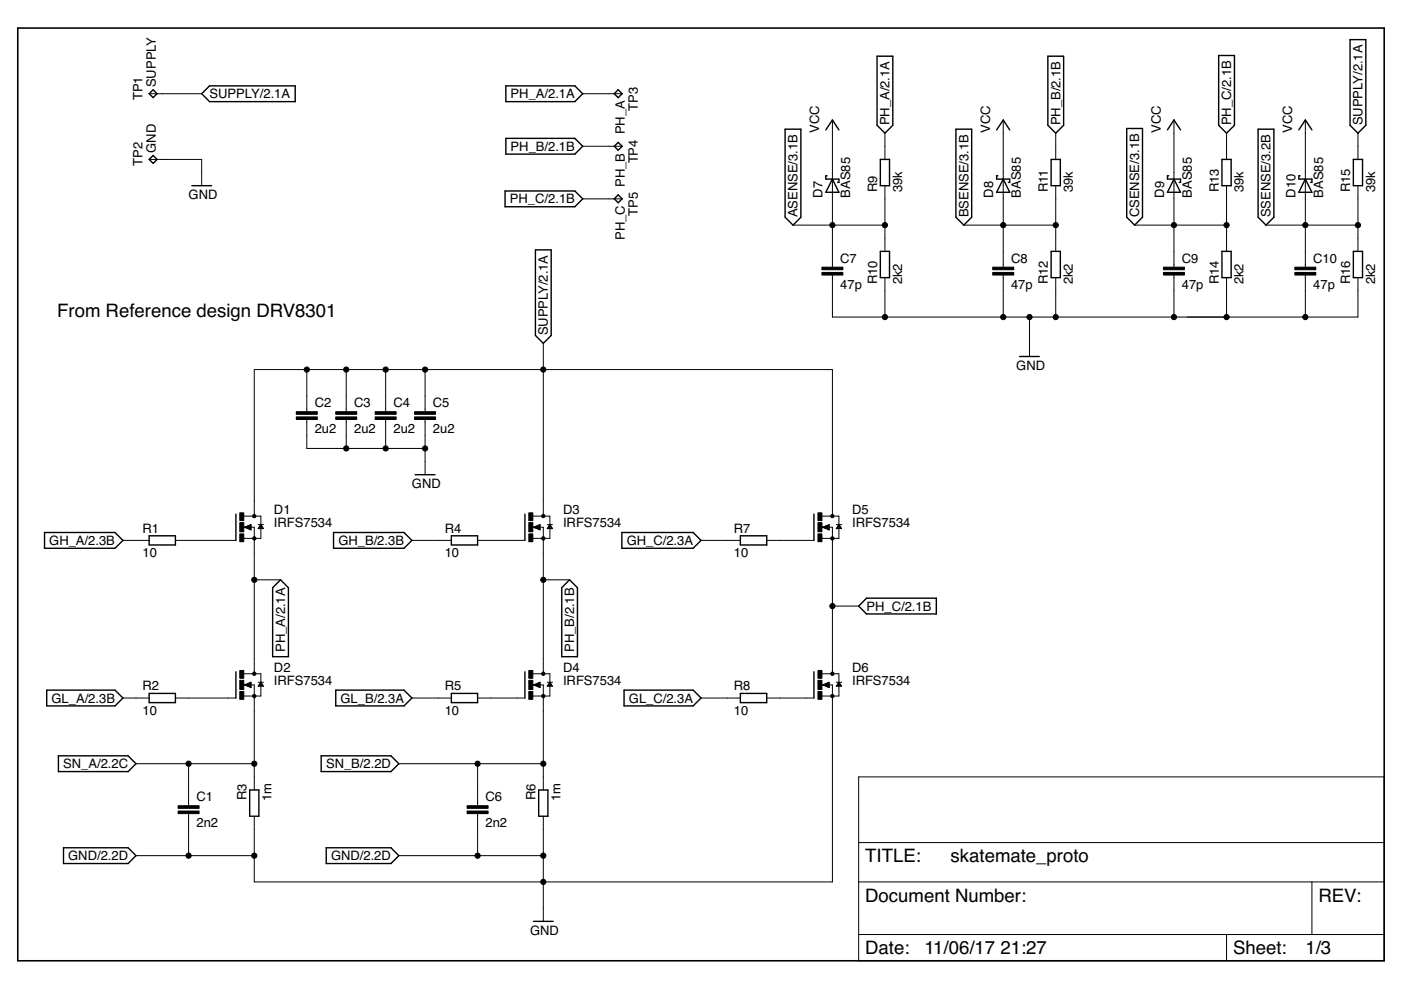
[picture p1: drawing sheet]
<svg xmlns="http://www.w3.org/2000/svg" width="297mm" height="210mm" viewBox="0 0 297 210" stroke-linecap="round" stroke-linejoin="round" font-family="sans-serif">
<g fill="none" stroke="#000" stroke-width=".3">
<path d="M31.6 19.9l.9-.9 .8 .9-.8 .8zM42.8 19.9l1.6-1.7h18.2v3.3h-18.2zM107.3 18.2h14.6l1.6 1.7-1.6 1.6h-14.6zM131.1 19l.8 .9-.8 .8-.9-.8zM185.9 11.9h3.4v14.7l-1.7 1.6-1.7-1.6zM222.2 11.9h3.3v14.7l-1.7 1.6-1.6-1.6zM258.4 11.8h3.3v14.8l-1.6 1.6-1.7-1.6zM286.2 8.4h3.4v18.2l-1.7 1.6-1.7-1.6zM32.5 33l.8 .8-.8 .8-.9-.8zM40.7 39.4h4.2M107.3 29.3h14.6l1.6 1.7-1.6 1.7h-14.6zM131.1 30.2l.8 .8-.8 .9-.9-.9z"/>
<path d="M166.5 27.4h3.3v18.7l-1.7 1.6-1.6-1.6zM175.1 27.5l1.4-2.1 1.4 2.1M175.4 37.3h-.3v.7h2.8v.7h-.3M176.5 38l1.4 2.8h-2.8zM186.6 33.8h2v5.6h-2zM202.7 27.4h3.3v18.7l-1.7 1.6-1.6-1.6zM211.3 27.5l1.4-2.1 1.4 2.1M211.6 37.3h-.3v.7h2.8v.7h-.3M212.7 38l1.4 2.8h-2.8zM222.9 33.8h1.9v5.6h-1.9zM238.9 27.2h3.3v18.9l-1.6 1.6-1.7-1.6zM247.5 27.5l1.4-2.1 1.4 2.1"/>
<path d="M247.8 37.3h-.3v.7h2.8v.7h-.3M248.9 38l1.4 2.8h-2.8zM259.1 33.8h1.9v5.6h-1.9zM266.7 27.4h3.4v18.7l-1.7 1.6-1.7-1.6zM275.4 27.5l1.4-2.1 1.4 2.1M275.7 37.3h-.3v.7h2.8v.7h-.3M276.8 38l1.4 2.8h-2.8zM286.9 33.8h2v5.6h-2zM107.1 40.5h14.8l1.6 1.7-1.6 1.6h-14.8zM113.5 53h3.4v18.1l-1.7 1.7-1.7-1.7zM131.1 41.3l.8 .9-.8 .8-.9-.8zM186.6 53.3h2v5.6h-2z"/>
<path d="M222.9 53.3h1.9v5.6h-1.9zM259.1 53.3h1.9v5.6h-1.9zM286.9 53.3h2v5.6h-2zM216.2 75.6h4.1M9.4 112.9h15l1.7 1.7-1.7 1.6h-15zM31.6 113.6h5.6v1.9h-5.6zM50 109v5.6M70.7 112.9h15l1.6 1.7-1.6 1.6h-15zM88 100.6h4.2M95.7 113.6h5.6v1.9h-5.6zM111.3 109v5.6M131.8 112.9h15.2l1.6 1.7-1.6 1.6h-15.2z"/>
<path d="M157 113.6h5.6v1.9h-5.6zM172.6 109v5.6M57.8 124.6l1.7-1.7 1.7 1.7v14.6h-3.4zM120.8 122.9l1.6 1.7v14.6h-3.3v-14.6zM182.1 128.5l1.6-1.7h14.8v3.4h-14.8zM9.9 146.3h14.5l1.7 1.7-1.7 1.7h-14.5zM31.6 147h5.6v2h-5.6zM50 142.4v5.6M71.2 146.3h14.5l1.6 1.7-1.6 1.7h-14.5zM95.7 147h5.6v2h-5.6zM111.3 142.4v5.6M132.3 146.3h14.7l1.6 1.7-1.6 1.7h-14.7z"/>
<path d="M157 147h5.6v2h-5.6zM172.6 142.4v5.6M12.4 160.3h14.8l1.6 1.6-1.6 1.7h-14.8zM13.5 179.7h13.7l1.6 1.7-1.6 1.7h-13.7zM52.9 167.5h2v5.6h-2zM68.1 160.3h14.8l1.7 1.6-1.7 1.7h-14.8zM69.2 179.7h13.7l1.7 1.7-1.7 1.7h-13.7zM114.2 167.5h2v5.6h-2zM113.1 195.3h4.2"/>
</g>
<g fill="none" stroke="#000" stroke-width=".21">
<path d="M31.6 19.9h11.2M123.5 19.9h8.4M31.6 33.8h11.2v5.6M123.5 31h8.4M176.5 25.4v31.2M187.6 28.2v5.6M187.6 39.4v13.9M212.7 25.4v31.2M223.8 28.2v5.6M223.8 39.4v13.9M248.9 25.4v31.2M260.1 28.2v5.6"/>
<path d="M260.1 39.4v13.9M276.8 25.4v31.2M287.9 28.2v5.6M287.9 39.4v13.9M123.5 42.2h8.4M168.1 47.7h19.5M176.5 58.3v8.9h111.4v-8.3M187.6 58.9v8.3M204.3 47.7h19.5M212.7 58.3v8.9M223.8 58.9v8.3M240.6 47.7h19.5"/>
<path d="M248.9 58.3v8.9M260.1 58.9v8.3M268.4 47.7h19.5M276.8 58.3v8.9M65 78.4v8.9M73.4 78.4v8.9M81.8 78.4v8.9M90.1 78.4v8.9M115.2 72.8v36.6M218.3 67.2v8.4M65 88.9v6.2h25.1M73.4 88.9v6.2"/>
<path d="M81.8 88.9v6.2M90.1 88.9v11.7M26.1 114.6h5.5M37.2 114.6h12.8M51.5 111.8h2.4v31.1M51.7 109.4h3.6v1.8M51.8 111.8l1.4-.6v1.2zM52.2 111.9h1M52.2 111.7h1M52.5 112.1h.7M52.5 111.5h.7M52.8 112.2h.4"/>
<path d="M52.9 111.4h.3M53.2 112.3h.1M53.2 111.3h.1M53.9 109.4v-31h122.6v31M54.7 111.2h1.2M54.8 111.9h1M54.9 111.8h.8M55 111.7h.6M55.1 111.5h.4M55.2 111.4h.2M55.3 111.9v2.3h-3.6M55.3 111.2l.6 .9h-1.2z"/>
<path d="M87.3 114.6h8.4M101.3 114.6h10M112.8 111.8h2.4v31.1M113 109.4h3.6v1.8M113.1 111.8l1.4-.6v1.2zM113.4 111.9h1.1M113.5 111.7h1M113.8 112.1h.7M113.8 111.5h.7M114.1 112.2h.4M114.1 111.4h.4M114.4 112.3h.1"/>
<path d="M114.5 111.3h.1M116 111.2h1.1M116.1 111.9h1M116.2 111.8h.8M116.3 111.7h.6M116.4 111.5h.4M116.5 111.4h.2M116.6 111.9v2.3h-3.6M116.6 111.2l.5 .9h-1.1zM148.6 114.6h8.4M162.6 114.6h10M174.1 111.8h2.4v31.1"/>
<path d="M174.3 109.4h3.6v1.8M174.4 111.8l1.4-.6v1.2zM174.7 111.9h1.1M174.7 111.7h1.1M175.1 112.1h.7M175.1 111.5h.7M175.4 111.4h.4M175.4 112.2h.4M175.7 111.3h.1M175.7 112.3h.1M177.3 111.2h1.1M177.4 111.9h.9"/>
<path d="M177.5 111.8h.7M177.6 111.7h.6M177.7 111.5h.4M177.8 111.4h.2M177.9 111.9v2.3h-3.7M177.9 111.2l.5 .9h-1.1zM53.9 122.9h5.6M115.2 122.9h5.6M176.5 128.5h5.6M26.1 148h5.5M37.2 148h12.8M51.5 145.2h2.4v22.3"/>
<path d="M51.7 142.9h3.6v1.8M52.1 145.1h1.1M52.2 145.4h1M52.5 144.9h.7M52.5 145.5h.7M52.8 144.8h.4M52.9 145.6h.3M53.1 144.7h.1M53.2 145.8h.1M53.2 144.7v1.1M53.2 144.7l-1.4 .5 1.4 .6M54.7 144.7h1.2"/>
<path d="M54.8 145.4h1M54.9 145.2h.8M55 145.1h.6M55.1 144.9h.4M55.2 144.8h.2M55.3 145.4v2.2h-3.6M55.3 144.7l.6 .8h-1.2zM87.3 148h8.4M101.3 148h10M112.8 145.2h2.4v22.3M113 142.9h3.6v1.8M113.4 145.1h1.1"/>
<path d="M113.5 145.4h1M113.7 144.9h.8M113.8 145.5h.7M114.1 144.8h.4M114.2 145.6h.3M114.4 144.7h.1M114.5 145.8h.1M114.5 144.7v1.1M114.5 144.7l-1.4 .5 1.4 .6M116 144.7h1.1M116.1 145.4h1M116.2 145.2h.8"/>
<path d="M116.3 145.1h.6M116.4 144.9h.4M116.5 144.8h.2M116.6 145.4v2.2h-3.6M116.6 144.7l.5 .8h-1.1zM148.6 148h8.4M162.6 148h10M174.1 145.2h2.4v41.8h-122.6v-13.9M174.3 142.9h3.6v1.8M174.7 145.1h1.1M174.8 145.4h1M175 144.9h.8"/>
<path d="M175.1 145.5h.7M175.4 144.8h.4M175.4 145.6h.4M175.7 144.7h.1M175.8 145.8h.1M175.8 144.7v1.1M175.8 144.7l-1.4 .5 1.4 .6M177.3 144.7h1.1M177.4 145.4h1M177.5 145.2h.7M177.6 145.1h.6M177.7 144.9h.4"/>
<path d="M177.8 144.8h.2M177.9 145.4v2.2h-3.7M177.9 144.7l.5 .8h-1.1zM28.8 161.9h25.1M40 161.9v8.9M40 172.5v8.9M84.6 161.9h30.6M101.3 161.9v8.9M101.3 172.5v8.9M115.2 173.1v22.2M182.1 164.7h111.4v39h-111.4zM182.1 178.6h111.4"/>
<path d="M28.8 181.4h25.1M84.6 181.4h30.6M182.1 187h111.4M182.1 198.1h111.4M260.1 198.1v5.6M278.2 187v11.1"/>
</g>
<g fill="#000" stroke="#000" stroke-width=".21">
<path d="M174.3 57.8h4.4v.5h-4.4zM174.3 56.6h4.4v.6h-4.4zM210.5 57.8h4.4v.5h-4.4zM210.5 56.6h4.4v.6h-4.4zM246.7 57.8h4.4v.5h-4.4zM246.7 56.6h4.4v.6h-4.4zM274.5 57.8h4.5v.5h-4.5zM274.5 56.6h4.5v.6h-4.5zM62.8 88.4h4.5v.5h-4.5zM62.8 87.3h4.5v.5h-4.5zM71.2 88.4h4.4v.5h-4.4zM71.2 87.3h4.4v.5h-4.4z"/>
<path d="M79.5 88.4h4.5v.5h-4.5zM79.5 87.3h4.5v.5h-4.5zM87.9 88.4h4.5v.5h-4.5zM87.9 87.3h4.5v.5h-4.5zM50.8 113.2h.9v1.7h-.9zM50.8 108.7h.9v1.7h-.9zM50.8 110.8h.9v2h-.9zM112.1 113.2h.9v1.7h-.9zM112.1 108.7h.9v1.7h-.9zM112.1 110.8h.9v2h-.9zM173.4 113.2h.9v1.7h-.9zM173.4 108.7h.9v1.7h-.9z"/>
<path d="M173.4 110.8h.9v2h-.9zM50.8 146.6h.9v1.7h-.9zM50.8 142.2h.9v1.6h-.9zM50.8 144.3h.9v1.9h-.9zM112.1 146.6h.9v1.7h-.9zM112.1 142.2h.9v1.6h-.9zM112.1 144.3h.9v1.9h-.9zM173.4 146.6h.9v1.7h-.9zM173.4 142.2h.9v1.6h-.9zM173.4 144.3h.9v1.9h-.9zM37.8 172h4.4v.5h-4.4zM37.8 170.8h4.4v.6h-4.4z"/>
<path d="M99 172h4.5v.5h-4.5zM99 170.8h4.5v.6h-4.5z"/>
</g>
<path d="M3.8 5.9h289.7v197.8h-289.7z" fill="none" stroke="#000" stroke-width=".34"/>
<g fill="#000" stroke="#000" stroke-width=".21">
<circle cx="176.5" cy="47.7" r=".55"/>
<circle cx="187.6" cy="47.7" r=".55"/>
<circle cx="212.7" cy="47.7" r=".55"/>
<circle cx="223.8" cy="47.7" r=".55"/>
<circle cx="248.9" cy="47.7" r=".55"/>
<circle cx="260.1" cy="47.7" r=".55"/>
<circle cx="276.8" cy="47.7" r=".55"/>
<circle cx="287.9" cy="47.7" r=".55"/>
<circle cx="65" cy="78.4" r=".55"/>
<circle cx="73.4" cy="78.4" r=".55"/>
<circle cx="81.8" cy="78.4" r=".55"/>
<circle cx="90.1" cy="78.4" r=".55"/>
<circle cx="115.2" cy="78.4" r=".55"/>
<circle cx="187.6" cy="67.2" r=".55"/>
<circle cx="212.7" cy="67.2" r=".55"/>
<circle cx="218.3" cy="67.2" r=".55"/>
<circle cx="223.8" cy="67.2" r=".55"/>
<circle cx="248.9" cy="67.2" r=".55"/>
<circle cx="260.1" cy="67.2" r=".55"/>
<circle cx="276.8" cy="67.2" r=".55"/>
<circle cx="73.4" cy="95.1" r=".55"/>
<circle cx="81.8" cy="95.1" r=".55"/>
<circle cx="90.1" cy="95.1" r=".55"/>
<circle cx="53.9" cy="109.4" r=".35"/>
<circle cx="53.9" cy="114.2" r=".36"/>
<circle cx="115.2" cy="109.4" r=".36"/>
<circle cx="115.2" cy="114.2" r=".37"/>
<circle cx="176.5" cy="109.4" r=".35"/>
<circle cx="176.5" cy="114.2" r=".36"/>
<circle cx="53.9" cy="122.9" r=".55"/>
<circle cx="115.2" cy="122.9" r=".55"/>
<circle cx="176.5" cy="128.5" r=".55"/>
<circle cx="53.9" cy="142.8" r=".35"/>
<circle cx="53.9" cy="147.6" r=".35"/>
<circle cx="115.2" cy="147.6" r=".36"/>
<circle cx="115.2" cy="142.8" r=".36"/>
<circle cx="176.5" cy="147.6" r=".35"/>
<circle cx="176.5" cy="142.8" r=".35"/>
<circle cx="40" cy="161.9" r=".55"/>
<circle cx="53.9" cy="161.9" r=".55"/>
<circle cx="101.3" cy="161.9" r=".55"/>
<circle cx="115.2" cy="161.9" r=".55"/>
<circle cx="40" cy="181.4" r=".55"/>
<circle cx="53.9" cy="181.4" r=".55"/>
<circle cx="101.3" cy="181.4" r=".55"/>
<circle cx="115.2" cy="187" r=".55"/>
<circle cx="115.2" cy="181.4" r=".55"/>
</g>
<g font-size="3.9">
<text x="12.1" y="67.2">From Reference design DRV8301</text>
<text x="183.4" y="182.8">TITLE:</text>
<text x="201.6" y="182.8">skatemate_proto</text>
<text x="183.4" y="191.2">Document Number:</text>
<text x="279.6" y="191.2">REV:</text>
<text x="183.4" y="202.3">Date:</text>
<text x="196" y="202.3">11/06/17</text>
<text x="212.1" y="202.3">21:27</text>
<text x="261.4" y="202.3">Sheet:</text>
<text x="276.8" y="202.3">1/3</text>
</g>
<g font-size="2.8">
<text x="30.2" y="21.3" transform="rotate(-90 30.2 21.3)">TP1</text>
<text x="33" y="18.5" transform="rotate(-90 33 18.5)">SUPPLY</text>
<text x="44.4" y="20.8">SUPPLY/2.1A</text>
<text x="108.3" y="20.8">PH_A/2.1A</text>
<text x="135.2" y="23.5" transform="rotate(-90 135.2 23.5)">TP3</text>
<text x="132.5" y="28.5" transform="rotate(-90 132.5 28.5)">PH_A</text>
<text x="173.7" y="28.2" transform="rotate(-90 173.7 28.2)">VCC</text>
<text x="188.6" y="26.6" transform="rotate(-90 188.6 26.6)">PH_A/2.1A</text>
<text x="209.9" y="28.2" transform="rotate(-90 209.9 28.2)">VCC</text>
<text x="224.8" y="26.6" transform="rotate(-90 224.8 26.6)">PH_B/2.1B</text>
<text x="246.1" y="28.2" transform="rotate(-90 246.1 28.2)">VCC</text>
<text x="261" y="26.6" transform="rotate(-90 261 26.6)">PH_C/2.1B</text>
<text x="274" y="28.2" transform="rotate(-90 274 28.2)">VCC</text>
<text x="288.9" y="26.6" transform="rotate(-90 288.9 26.6)">SUPPLY/2.1A</text>
<text x="30.2" y="35.2" transform="rotate(-90 30.2 35.2)">TP2</text>
<text x="33" y="32.4" transform="rotate(-90 33 32.4)">GND</text>
<text x="108.3" y="32">PH_B/2.1B</text>
<text x="135.2" y="34.7" transform="rotate(-90 135.2 34.7)">TP4</text>
<text x="132.5" y="39.6" transform="rotate(-90 132.5 39.6)">PH_B</text>
<text x="174.4" y="41.9" transform="rotate(-90 174.4 41.9)">D7</text>
<text x="180.2" y="41.9" transform="rotate(-90 180.2 41.9)">BAS85</text>
<text x="186" y="40.8" transform="rotate(-90 186 40.8)">R9</text>
<text x="191.2" y="40.8" transform="rotate(-90 191.2 40.8)">39k</text>
<text x="210.6" y="41.9" transform="rotate(-90 210.6 41.9)">D8</text>
<text x="216.5" y="41.9" transform="rotate(-90 216.5 41.9)">BAS85</text>
<text x="222.2" y="40.8" transform="rotate(-90 222.2 40.8)">R11</text>
<text x="227.5" y="40.8" transform="rotate(-90 227.5 40.8)">39k</text>
<text x="246.8" y="41.9" transform="rotate(-90 246.8 41.9)">D9</text>
<text x="252.7" y="41.9" transform="rotate(-90 252.7 41.9)">BAS85</text>
<text x="258.4" y="40.8" transform="rotate(-90 258.4 40.8)">R13</text>
<text x="263.7" y="40.8" transform="rotate(-90 263.7 40.8)">39k</text>
<text x="274.7" y="41.9" transform="rotate(-90 274.7 41.9)">D10</text>
<text x="280.5" y="41.9" transform="rotate(-90 280.5 41.9)">BAS85</text>
<text x="286.3" y="40.8" transform="rotate(-90 286.3 40.8)">R15</text>
<text x="291.5" y="40.8" transform="rotate(-90 291.5 40.8)">39k</text>
<text x="40" y="42.2">GND</text>
<text x="108.1" y="43.1">PH_C/2.1B</text>
<text x="135.2" y="45.8" transform="rotate(-90 135.2 45.8)">TP5</text>
<text x="169.1" y="46.1" transform="rotate(-90 169.1 46.1)">ASENSE/3.1B</text>
<text x="205.3" y="46.1" transform="rotate(-90 205.3 46.1)">BSENSE/3.1B</text>
<text x="241.5" y="46.1" transform="rotate(-90 241.5 46.1)">CSENSE/3.1B</text>
<text x="269.4" y="46.1" transform="rotate(-90 269.4 46.1)">SSENSE/3.2B</text>
<text x="132.5" y="50.9" transform="rotate(-90 132.5 50.9)">PH_C</text>
<text x="178.2" y="55.7">C7</text>
<text x="214.4" y="55.7">C8</text>
<text x="250.6" y="55.7">C9</text>
<text x="278.4" y="55.7">C10</text>
<text x="178.2" y="61.2">47p</text>
<text x="186" y="60.3" transform="rotate(-90 186 60.3)">R10</text>
<text x="191.2" y="60.3" transform="rotate(-90 191.2 60.3)">2k2</text>
<text x="214.4" y="61.2">47p</text>
<text x="222.2" y="60.3" transform="rotate(-90 222.2 60.3)">R12</text>
<text x="227.5" y="60.3" transform="rotate(-90 227.5 60.3)">2k2</text>
<text x="250.6" y="61.2">47p</text>
<text x="258.4" y="60.3" transform="rotate(-90 258.4 60.3)">R14</text>
<text x="263.7" y="60.3" transform="rotate(-90 263.7 60.3)">2k2</text>
<text x="278.4" y="61.2">47p</text>
<text x="286.3" y="60.3" transform="rotate(-90 286.3 60.3)">R16</text>
<text x="291.5" y="60.3" transform="rotate(-90 291.5 60.3)">2k2</text>
<text x="116.2" y="71.1" transform="rotate(-90 116.2 71.1)">SUPPLY/2.1A</text>
<text x="215.5" y="78.4">GND</text>
<text x="66.7" y="86.3">C2</text>
<text x="75.1" y="86.3">C3</text>
<text x="83.4" y="86.3">C4</text>
<text x="91.8" y="86.3">C5</text>
<text x="66.7" y="91.9">2u2</text>
<text x="75.1" y="91.9">2u2</text>
<text x="83.4" y="91.9">2u2</text>
<text x="91.8" y="91.9">2u2</text>
<text x="87.3" y="103.4">GND</text>
<text x="30.2" y="112.9">R1</text>
<text x="58.1" y="111.8">IRFS7534</text>
<text x="58.1" y="109">D1</text>
<text x="94.3" y="112.9">R4</text>
<text x="119.4" y="111.8">IRFS7534</text>
<text x="119.4" y="109">D3</text>
<text x="155.6" y="112.9">R7</text>
<text x="180.7" y="111.8">IRFS7534</text>
<text x="180.7" y="109">D5</text>
<text x="10.5" y="115.6">GH_A/2.3B</text>
<text x="30.2" y="118.2">10</text>
<text x="71.7" y="115.6">GH_B/2.3B</text>
<text x="94.3" y="118.2">10</text>
<text x="132.9" y="115.6">GH_C/2.3A</text>
<text x="155.6" y="118.2">10</text>
<text x="183.7" y="129.5">PH_C/2.1B</text>
<text x="58.1" y="142.4">D2</text>
<text x="60.5" y="138.2" transform="rotate(-90 60.5 138.2)">PH_A/2.1A</text>
<text x="119.4" y="142.4">D4</text>
<text x="121.7" y="138.2" transform="rotate(-90 121.7 138.2)">PH_B/2.1B</text>
<text x="180.7" y="142.4">D6</text>
<text x="10.9" y="149">GL_A/2.3B</text>
<text x="30.2" y="146.4">R2</text>
<text x="58.1" y="145.2">IRFS7534</text>
<text x="72.2" y="149">GL_B/2.3A</text>
<text x="94.3" y="146.4">R5</text>
<text x="119.4" y="145.2">IRFS7534</text>
<text x="133.3" y="149">GL_C/2.3A</text>
<text x="155.6" y="146.4">R8</text>
<text x="180.7" y="145.2">IRFS7534</text>
<text x="30.2" y="151.6">10</text>
<text x="94.3" y="151.6">10</text>
<text x="155.6" y="151.6">10</text>
<text x="13.4" y="162.9">SN_A/2.2C</text>
<text x="69.1" y="162.9">SN_B/2.2D</text>
<text x="41.7" y="169.9">C1</text>
<text x="52.3" y="169.6" transform="rotate(-90 52.3 169.6)">R3</text>
<text x="57.5" y="169.9" transform="rotate(-90 57.5 169.9)">1m</text>
<text x="102.9" y="169.9">C6</text>
<text x="113.6" y="169.6" transform="rotate(-90 113.6 169.6)">R6</text>
<text x="118.8" y="169.9" transform="rotate(-90 118.8 169.9)">1m</text>
<text x="41.7" y="175.4">2n2</text>
<text x="102.9" y="175.4">2n2</text>
<text x="14.5" y="182.4">GND/2.2D</text>
<text x="70.2" y="182.4">GND/2.2D</text>
<text x="112.4" y="198.1">GND</text>
</g>
</svg>
